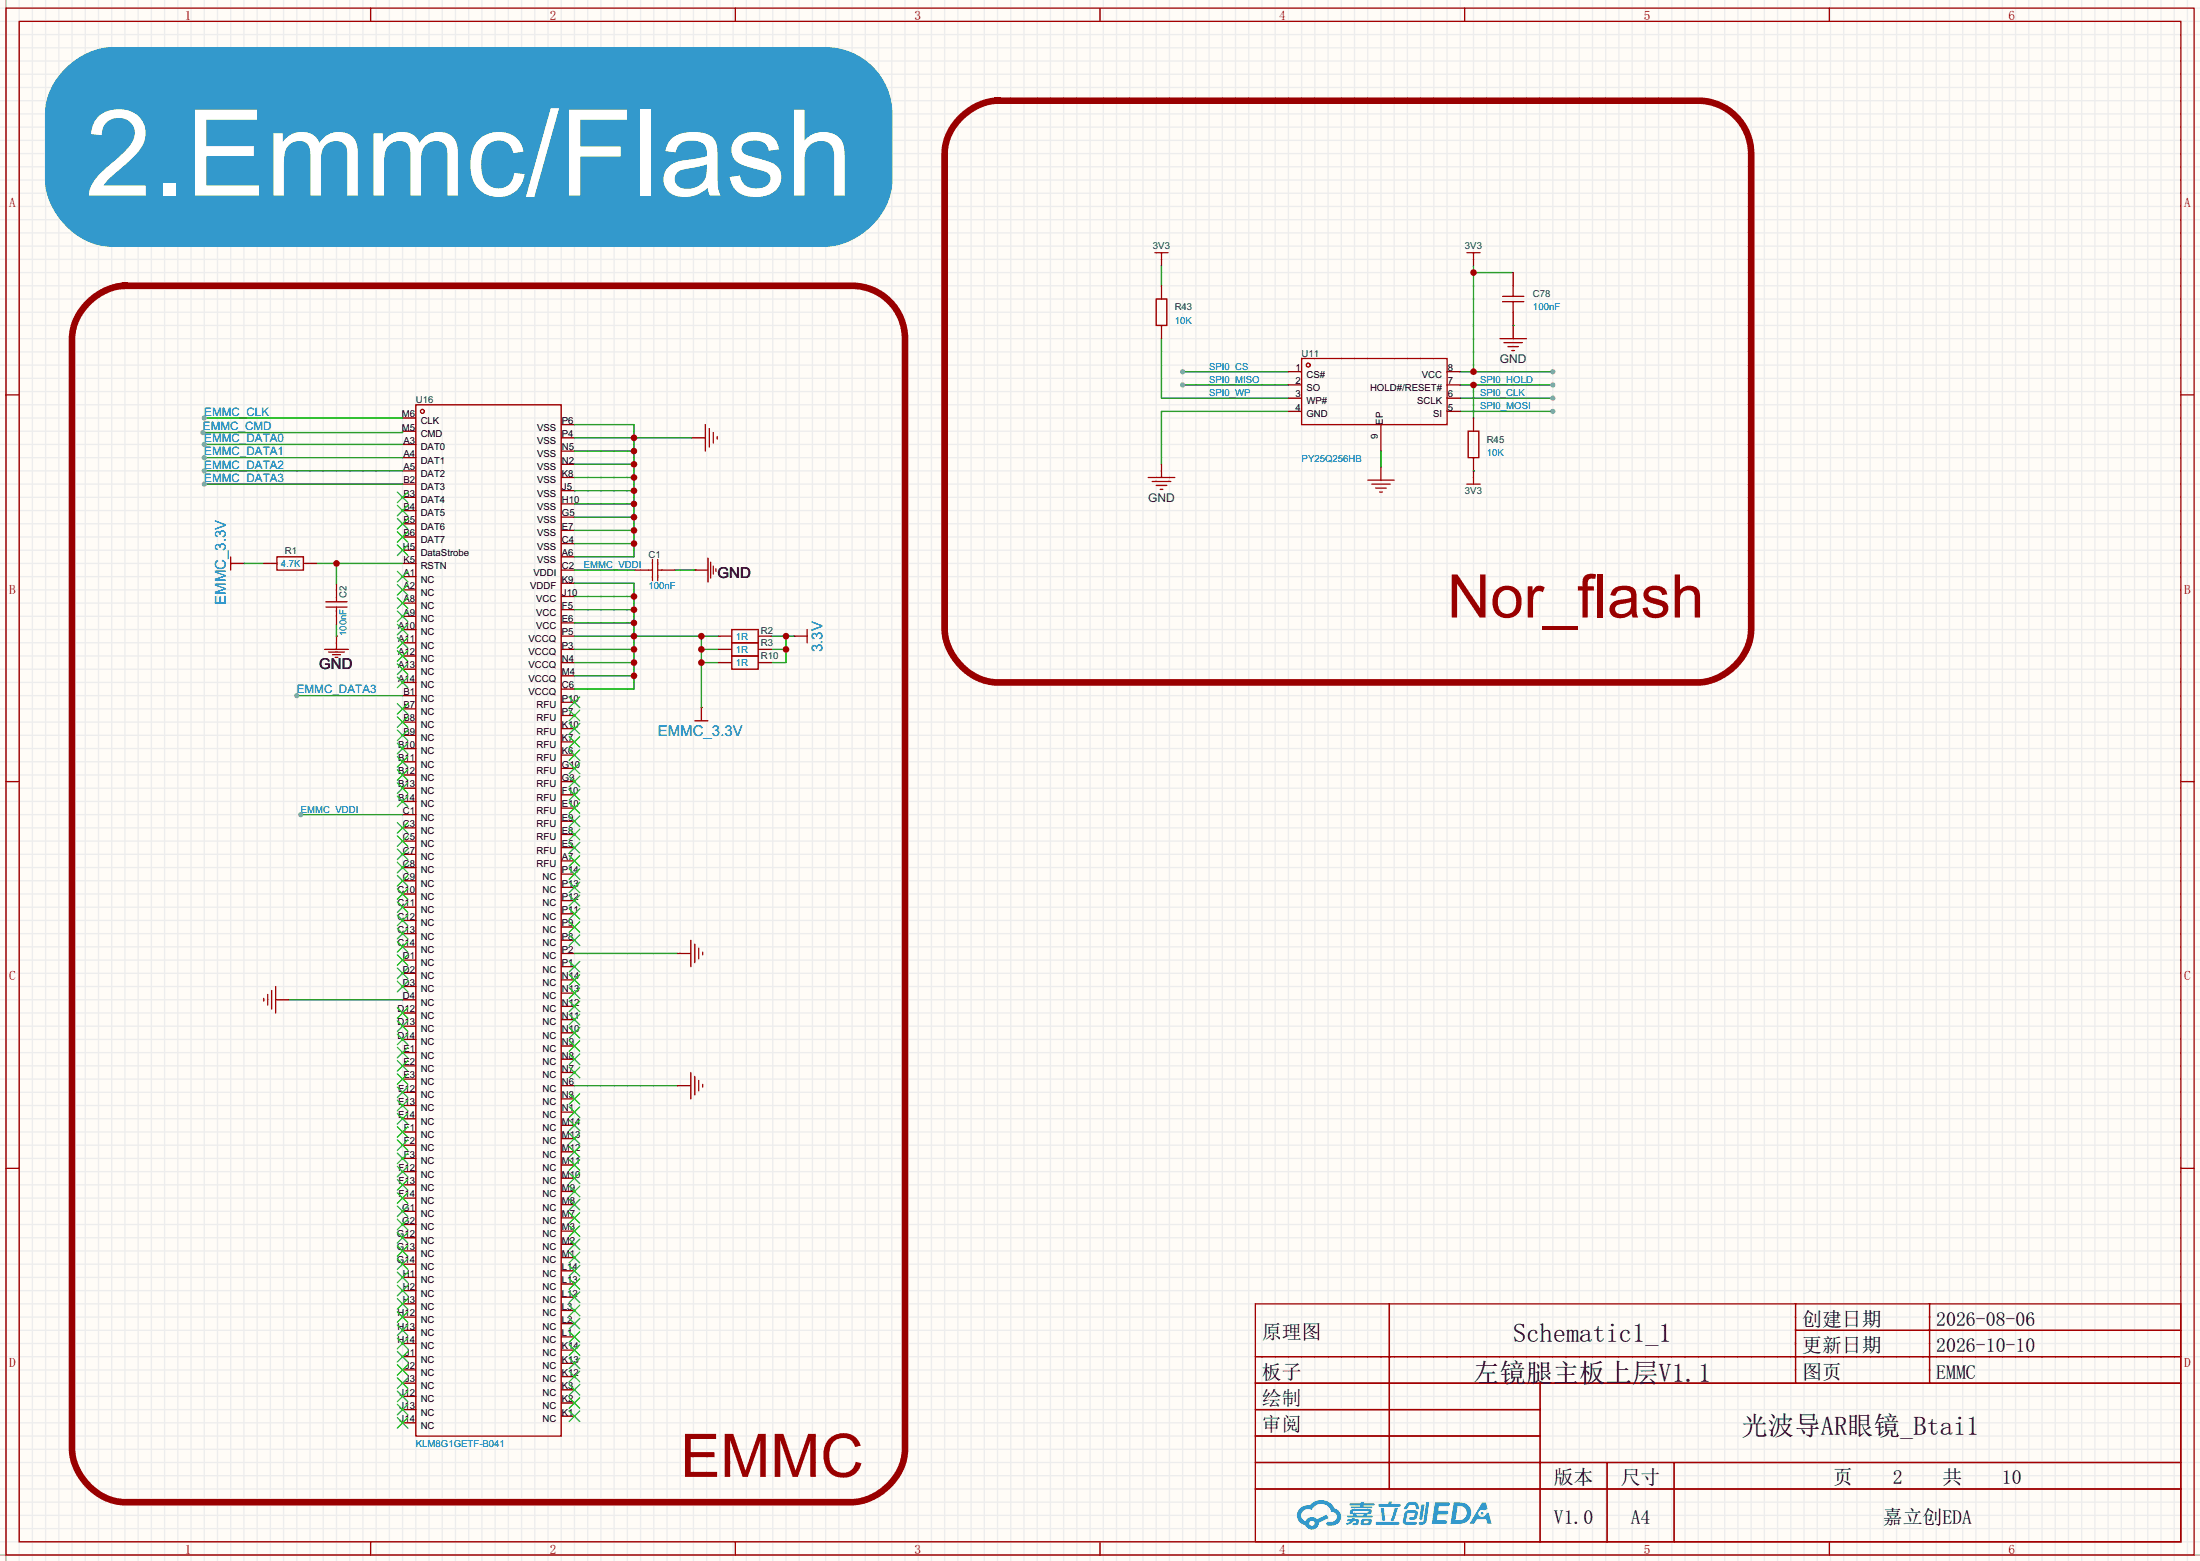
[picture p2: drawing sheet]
<svg xmlns="http://www.w3.org/2000/svg" width="423mm" height="300mm" viewBox="0 0 423 300" stroke-linecap="round" stroke-linejoin="round" font-family="sans-serif">
<path d="M0 0h422.7v299.9h-422.7z" fill="#fffcf7"/>
<g fill="none" stroke="#ededed" stroke-width=".25">
<path d="M0 1.6h422.7M0 4.1h422.7M0 6.6h422.7M0 9.2h422.7M0 11.7h422.7M0 14.3h422.7M0 16.8h422.7M0 19.3h422.7M1.1 0v299.9M3.7 0v299.9M6.2 0v299.9M8.8 0v299.9"/>
<path d="M11.3 0v299.9M13.8 0v299.9M16.4 0v299.9M18.9 0v299.9M21.5 0v299.9M24 0v299.9M26.5 0v299.9M29.1 0v299.9M31.6 0v299.9M34.2 0v299.9M36.7 0v299.9M39.2 0v299.9"/>
<path d="M41.8 0v299.9M44.3 0v299.9M46.9 0v299.9M49.4 0v299.9M51.9 0v299.9M54.5 0v299.9M57 0v299.9M59.6 0v299.9M62.1 0v299.9M64.6 0v299.9M67.2 0v299.9M69.7 0v299.9"/>
<path d="M72.3 0v299.9M74.8 0v299.9M77.3 0v299.9M79.9 0v299.9M82.4 0v299.9M85 0v299.9M87.5 0v299.9M90 0v299.9M92.6 0v299.9M95.1 0v299.9M97.7 0v299.9M100.2 0v299.9"/>
<path d="M102.7 0v299.9M105.3 0v299.9M107.8 0v299.9M110.4 0v299.9M112.9 0v299.9M115.4 0v299.9M118 0v299.9M120.5 0v299.9M123.1 0v299.9M125.6 0v299.9M128.1 0v299.9M130.7 0v299.9"/>
<path d="M133.2 0v299.9M135.8 0v299.9M138.3 0v299.9M140.8 0v299.9M143.4 0v299.9M145.9 0v299.9M148.5 0v299.9M151 0v299.9M153.5 0v299.9M156.1 0v299.9M158.6 0v299.9M161.2 0v299.9"/>
<path d="M163.7 0v299.9M166.2 0v299.9M168.8 0v299.9M171.3 0v299.9M173.9 0v299.9M176.4 0v299.9M178.9 0v299.9M181.5 0v299.9M184 0v299.9M186.6 0v299.9M189.1 0v299.9M191.6 0v299.9"/>
<path d="M194.2 0v299.9M196.7 0v299.9M199.3 0v299.9M201.8 0v299.9M204.3 0v299.9M206.9 0v299.9M209.4 0v299.9M212 0v299.9M214.5 0v299.9M217 0v299.9M219.6 0v299.9M222.1 0v299.9"/>
<path d="M224.7 0v299.9M227.2 0v299.9M229.7 0v299.9M232.3 0v299.9M234.8 0v299.9M237.4 0v299.9M239.9 0v299.9M242.4 0v299.9M245 0v299.9M247.5 0v299.9M250.1 0v299.9M252.6 0v299.9"/>
<path d="M255.1 0v299.9M257.7 0v299.9M260.2 0v299.9M262.8 0v299.9M265.3 0v299.9M267.8 0v299.9M270.4 0v299.9M272.9 0v299.9M275.5 0v299.9M278 0v299.9M280.5 0v299.9M283.1 0v299.9"/>
<path d="M285.6 0v299.9M288.2 0v299.9M290.7 0v299.9M293.2 0v299.9M295.8 0v299.9M298.3 0v299.9M300.9 0v299.9M303.4 0v299.9M305.9 0v299.9M308.5 0v299.9M311 0v299.9M313.6 0v299.9"/>
<path d="M316.1 0v299.9M318.6 0v299.9M321.2 0v299.9M323.7 0v299.9M326.3 0v299.9M328.8 0v299.9M331.3 0v299.9M333.9 0v299.9M336.4 0v299.9M339 0v299.9M341.5 0v299.9M344 0v299.9"/>
<path d="M346.6 0v299.9M349.1 0v299.9M351.7 0v299.9M354.2 0v299.9M356.7 0v299.9M359.3 0v299.9M361.8 0v299.9M364.4 0v299.9M366.9 0v299.9M369.4 0v299.9M372 0v299.9M374.5 0v299.9"/>
<path d="M377.1 0v299.9M379.6 0v299.9M382.1 0v299.9M384.7 0v299.9M387.2 0v299.9M389.8 0v299.9M392.3 0v299.9M394.8 0v299.9M397.4 0v299.9M399.9 0v299.9M402.5 0v299.9M405 0v299.9"/>
<path d="M407.5 0v299.9M410.1 0v299.9M412.6 0v299.9M415.2 0v299.9M417.7 0v299.9M420.2 0v299.9M0 21.9h422.7M0 24.4h422.7M0 27h422.7M0 29.5h422.7M0 32h422.7M0 34.6h422.7"/>
<path d="M0 37.1h422.7M0 39.7h422.7M0 42.2h422.7M0 44.7h422.7M0 47.3h422.7M0 49.8h422.7M0 52.4h422.7M0 54.9h422.7M0 57.4h422.7M0 60h422.7M0 62.5h422.7M0 65.1h422.7"/>
<path d="M0 67.6h422.7M0 70.1h422.7M0 72.7h422.7M0 75.2h422.7M0 77.8h422.7M0 80.3h422.7M0 82.8h422.7M0 85.4h422.7M0 87.9h422.7M0 90.5h422.7M0 93h422.7M0 95.5h422.7"/>
<path d="M0 98.1h422.7M0 100.6h422.7M0 103.2h422.7M0 105.7h422.7M0 108.2h422.7M0 110.8h422.7M0 113.3h422.7M0 115.9h422.7M0 118.4h422.7M0 120.9h422.7M0 123.5h422.7M0 126h422.7"/>
<path d="M0 128.6h422.7M0 131.1h422.7M0 133.6h422.7M0 136.2h422.7M0 138.7h422.7M0 141.3h422.7M0 143.8h422.7M0 146.3h422.7M0 148.9h422.7M0 151.4h422.7M0 154h422.7M0 156.5h422.7"/>
<path d="M0 159h422.7M0 161.6h422.7M0 164.1h422.7M0 166.7h422.7M0 169.2h422.7M0 171.7h422.7M0 174.3h422.7M0 176.8h422.7M0 179.4h422.7M0 181.9h422.7M0 184.4h422.7M0 187h422.7"/>
<path d="M0 189.5h422.7M0 192.1h422.7M0 194.6h422.7M0 197.1h422.7M0 199.7h422.7M0 202.2h422.7M0 204.8h422.7M0 207.3h422.7M0 209.8h422.7M0 212.4h422.7M0 214.9h422.7M0 217.5h422.7"/>
<path d="M0 220h422.7M0 222.5h422.7M0 225.1h422.7M0 227.6h422.7M0 230.2h422.7M0 232.7h422.7M0 235.2h422.7M0 237.8h422.7M0 240.3h422.7M0 242.9h422.7M0 245.4h422.7M0 247.9h422.7"/>
<path d="M0 250.5h422.7M0 253h422.7M0 255.6h422.7M0 258.1h422.7M0 260.6h422.7M0 263.2h422.7M0 265.7h422.7M0 268.3h422.7M0 270.8h422.7M0 273.3h422.7M0 275.9h422.7M0 278.4h422.7"/>
<path d="M0 281h422.7M0 283.5h422.7M0 286h422.7M0 288.6h422.7M0 291.1h422.7M0 293.7h422.7M0 296.2h422.7M0 298.7h422.7"/>
</g>
<path d="M1.1 0v299.9M0 298.7h422.7" fill="none" stroke="#999" stroke-width=".25"/>
<g fill="none" stroke="#a10000" stroke-width=".25">
<path d="M1.1 1.6h420.4v297.1h-420.4zM3.7 4.1h415.3v292.1h-415.3zM71.2 1.6v2.5M141.3 1.6v2.5M211.3 1.6v2.5M281.4 1.6v2.5M351.5 1.6v2.5M1.1 75.9h2.6M419 75.9h2.5M1.1 150.2h2.6M419 150.2h2.5M1.1 224.4h2.6"/>
<path d="M419 224.4h2.5M241.2 250.5h177.8v45.7h-177.8zM266.9 250.5v35.5M345 250.5v15.2M345 255.6h74M370.7 250.5v15.2M241.2 260.6h177.8M241.2 265.7h177.8M241.2 270.8h54.7M241.2 275.9h54.7M295.9 265.7v30.5M71.2 296.2v2.5"/>
<path d="M141.3 296.2v2.5M211.3 296.2v2.5M241.2 281h177.8M241.2 286h177.8M281.4 296.2v2.5M308.8 281v15.2M321.6 281v15.2M351.5 296.2v2.5"/>
</g>
<g fill="#5487ff">
<path d="M275.7 288.6h1.6a1.34 1.34 0 0 1 1.2 .2 .37 .37 0 0 1-.3 .6h-1.7l-.2 .8h1.6a.37 .37 0 0 1 .4 .4 .37 .37 0 0 1-.4 .3h-1.7l-.2 1.1h1.4a.48 .48 0 0 1 .6 .4v.2l-.3 .2h-2.6z"/>
<path d="M284.7 288.7h.7l.4 1.2-.6 .3a.72 .72 0 0 0-1.1 .2 .72 .72 0 0 0 .3 1 .72 .72 0 0 0 1-.4l.1-.2 .5-.2 .6 2.1h-.8l-.3-.8h-1.8l-.5 .8h-.9z"/>
<path d="M273.1 289h.6l-.4 2.7a.31 .31 0 0 1-.3 .3 .31 .31 0 0 1-.3-.3z"/>
<path d="M274 288.6h.6l-.5 3.7a.97 .97 0 0 1-1.6 .5l.2-.4h.6l.2-.2z"/>
<path d="M270.3 288.8l.5-.2h1.2l.4 .4 .3 .8-.6 .2-.3-.9h-.8l-.2 .1-.6 .8-.5-.1z"/>
<path d="M269.9 290.4l.5-.3h1.4a.69 .69 0 0 1 .6 .5 .69 .69 0 0 1-.1 .7 .74 .74 0 0 1-.8 .7h-.6a.27 .27 0 0 1-.2-.3 .27 .27 0 0 1 .3-.3h.6l.2-.7h-1.4l-.3 1.6 1.9 .1a.28 .28 0 0 1 .2 .3 .28 .28 0 0 1-.3 .2h-1.9l-.4-.3-.1-.4z"/>
<path d="M264.3 292.4h4.3a.28 .28 0 0 1 .3 .3 .28 .28 0 0 1-.3 .2h-4.2l-.1-.1z"/>
<path d="M268 289.7h.6l-.8 2.4a.3 .3 0 0 1-.4 .2 .3 .3 0 0 1-.2-.3z"/>
<path d="M265.3 289.7h.6l.2 2.2-.2 .3-.4-.2z"/>
<path d="M264.8 288.9h1.9l.2-.5h.5l-.1 .5h1.5a.27 .27 0 0 1 .3 .3 .27 .27 0 0 1-.3 .3h-3.9l-.1-.2z"/>
<path d="M258.9 291.8h.7l.1-.1 .6-.1-.1 .2 .8 .1 .1 .3-.2 .6-1.1 .2v-.4l.7-.1v-.2l-.5-.1-.5 .5-.8 .3-.1-.4 .8-.3h-.6z"/>
<path d="M259.3 288.8h2.1l.1-.3h.6l-.1 .3h1.9l.2 .2-.2 .2h-1.9l-.1 .2h1.6l.2 .2-.2 .2h-3.9l-.1-.4h1.8v-.2h-1.9l-.1-.1z"/>
<path d="M279.3 288.6l-.6 4.2h1.4a2.14 2.14 0 0 0 2.6-2.2 2.14 2.14 0 0 0-2.7-2zM280 289.3a1.37 1.37 0 0 1 1.8 1.2 1.37 1.37 0 0 1-1.5 1.5h-.7z"/>
<path d="M259.4 290.1l-.1 .7 .6 .1 .1 .2h-1.2l.1 .4h4.6l.2-.1-.2-.3h-.9l.1-.2a.6 .6 0 0 0 .7-.2 .6 .6 0 0 0 0-.7l-3.6-.1zM260 290.3l2.9 .1-.1 .2h-2.8zM260.6 290.9h1.4l-.1 .2h-1.2z"/>
<path d="M261.6 291.9a.9 .9 0 0 0-.1 1 2.48 2.48 0 0 0 1.9-.1 .84 .84 0 0 0 0-1h-1.4zM262.1 292.2l.7-.1 .1 .4-.2 .1h-.7z"/>
<path d="M249.8 289.7a1.91 1.91 0 0 0-.6 2 1.91 1.91 0 0 0 1.6 1.3 1.35 1.35 0 0 0 1.5 .9 1.35 1.35 0 0 0 1.1-1.4l1.9-.9-.5-.6-1.8 .9a1.41 1.41 0 0 0-2.2 .3 1.25 1.25 0 0 1-.6-1.7 1.25 1.25 0 0 1 1.8-.4 1.97 1.97 0 0 1 2-1.2 1.97 1.97 0 0 1 1.7 1.5 .96 .96 0 0 1 1.1 .9 .96 .96 0 0 1-.9 1h-.6a.39 .39 0 0 0-.5 .4 .39 .39 0 0 0 .4 .4 1.87 1.87 0 0 0 1.9-.5 1.87 1.87 0 0 0 .3-2.1l-.6-.6-.4-.1a2.86 2.86 0 0 0-4.8-.6h-.3a2.27 2.27 0 0 0-1.5 .5zM251.6 292.7a.49 .49 0 0 1 .9 0 .49 .49 0 0 1-.9 0z"/>
<circle cx="284.8" cy="290.7" r=".27"/>
</g>
<g fill="none" stroke="#a10000" stroke-width=".25">
<path d="M79.9 77.8h27.9v198.1h-27.9zM220.6 91.7h5.1M221.4 92.5h3.5M222.1 93.3h2.1M222.9 94h.5M133.5 109.5h2.5M136 107.2v4.6M136.5 108v3M137 108.8v1.5M137.5 109.3v.5"/>
<circle cx="81.2" cy="79" r=".38"/>
</g>
<g fill="none" stroke="#870000" stroke-width=".25">
<path d="M77.3 80.3h2.6M77.3 82.8h2.6M77.3 85.4h2.6M77.3 87.9h2.6M77.3 90.5h2.6M77.3 93h2.6M77.3 95.5h2.6M77.3 98.1h2.6M107.8 99.4h2.6M107.8 96.8h2.6M107.8 94.3h2.6M107.8 91.7h2.6"/>
<path d="M107.8 89.2h2.6M107.8 86.7h2.6M107.8 84.1h2.6M107.8 81.6h2.6M223.1 89.2v2.5M77.3 100.6h2.6M77.3 103.2h2.6M77.3 105.7h2.6M77.3 108.2h2.6M77.3 110.8h2.6M77.3 113.3h2.6M77.3 115.9h2.6"/>
<path d="M77.3 118.4h2.6M107.8 119.7h2.6M107.8 117.1h2.6M107.8 114.6h2.6M107.8 112.1h2.6M107.8 109.5h2.6M107.8 107h2.6M107.8 104.4h2.6M107.8 101.9h2.6M133.5 109.5h.1M77.3 120.9h2.6M77.3 123.5h2.6"/>
<path d="M77.3 126h2.6M77.3 128.6h2.6M77.3 131.1h2.6M77.3 133.6h2.6M77.3 136.2h2.6M77.3 138.7h2.6M107.8 140h2.6M107.8 137.5h2.6M107.8 134.9h2.6M107.8 132.4h2.6M107.8 129.8h2.6M107.8 127.3h2.6"/>
<path d="M107.8 124.8h2.6M107.8 122.2h2.6M77.3 141.3h2.6M77.3 143.8h2.6M77.3 146.3h2.6M77.3 148.9h2.6M77.3 151.4h2.6M77.3 154h2.6M77.3 156.5h2.6M77.3 159h2.6M107.8 157.8h2.6M107.8 155.2h2.6"/>
<path d="M107.8 152.7h2.6M107.8 150.2h2.6M107.8 147.6h2.6M107.8 145.1h2.6M107.8 142.5h2.6M77.3 161.6h2.6M77.3 164.1h2.6M77.3 166.7h2.6M77.3 169.2h2.6M77.3 171.7h2.6M77.3 174.3h2.6M77.3 176.8h2.6"/>
<path d="M77.3 179.4h2.6M107.8 178.1h2.6M107.8 175.6h2.6M107.8 173h2.6M107.8 170.5h2.6M107.8 167.9h2.6M107.8 165.4h2.6M107.8 162.9h2.6M107.8 160.3h2.6M77.3 181.9h2.6M77.3 184.4h2.6M77.3 187h2.6"/>
<path d="M77.3 189.5h2.6M77.3 192.1h2.6M77.3 194.6h2.6M77.3 197.1h2.6M77.3 199.7h2.6M107.8 198.4h2.6M107.8 195.9h2.6M107.8 193.3h2.6M107.8 190.8h2.6M107.8 188.3h2.6M107.8 185.7h2.6M107.8 183.2h2.6"/>
<path d="M107.8 180.6h2.6M77.3 202.2h2.6M77.3 204.8h2.6M77.3 207.3h2.6M77.3 209.8h2.6M77.3 212.4h2.6M77.3 214.9h2.6M77.3 217.5h2.6M107.8 218.7h2.6M107.8 216.2h2.6M107.8 213.7h2.6M107.8 211.1h2.6"/>
<path d="M107.8 208.6h2.6M107.8 206h2.6M107.8 203.5h2.6M107.8 201h2.6M77.3 220h2.6M77.3 222.5h2.6M77.3 225.1h2.6M77.3 227.6h2.6M77.3 230.2h2.6M77.3 232.7h2.6M77.3 235.2h2.6M77.3 237.8h2.6"/>
<path d="M107.8 239.1h2.6M107.8 236.5h2.6M107.8 234h2.6M107.8 231.4h2.6M107.8 228.9h2.6M107.8 226.4h2.6M107.8 223.8h2.6M107.8 221.3h2.6M77.3 240.3h2.6M77.3 242.9h2.6M77.3 245.4h2.6M77.3 247.9h2.6"/>
<path d="M77.3 250.5h2.6M77.3 253h2.6M77.3 255.6h2.6M77.3 258.1h2.6M107.8 259.4h2.6M107.8 256.8h2.6M107.8 254.3h2.6M107.8 251.8h2.6M107.8 249.2h2.6M107.8 246.7h2.6M107.8 244.1h2.6M107.8 241.6h2.6"/>
<path d="M77.3 260.6h2.6M77.3 263.2h2.6M77.3 265.7h2.6M77.3 268.3h2.6M77.3 270.8h2.6M77.3 273.3h2.6M107.8 272.1h2.6M107.8 269.5h2.6M107.8 267h2.6M107.8 264.5h2.6M107.8 261.9h2.6"/>
</g>
<g fill="none" stroke="#3c3" stroke-width=".25">
<path d="M76.3 94.5l2.1 2.1M76.3 97.1l2.1 2M76.3 99.6l2.1 2M78.4 94.5l-2.1 2.1M78.4 97.1l-2.1 2M78.4 99.6l-2.1 2M76.3 102.1l2.1 2.1M76.3 104.7l2.1 2M76.3 109.8l2.1 2M76.3 112.3l2.1 2M76.3 114.8l2.1 2.1M76.3 117.4l2.1 2"/>
<path d="M76.3 119.9l2.1 2.1M78.4 102.1l-2.1 2.1M78.4 104.7l-2.1 2M78.4 109.8l-2.1 2M78.4 112.3l-2.1 2M78.4 114.8l-2.1 2.1M78.4 117.4l-2.1 2M78.4 119.9l-2.1 2.1M76.3 122.5l2.1 2M76.3 125l2.1 2M76.3 127.5l2.1 2.1M76.3 130.1l2.1 2"/>
<path d="M76.3 135.2l2.1 2M76.3 137.7l2.1 2M78.4 122.5l-2.1 2M78.4 125l-2.1 2M78.4 127.5l-2.1 2.1M78.4 130.1l-2.1 2M78.4 135.2l-2.1 2M78.4 137.7l-2.1 2M109.3 139l2.1 2M109.3 136.4l2.1 2.1M109.3 133.9l2.1 2M111.4 139l-2.1 2"/>
<path d="M111.4 136.4l-2.1 2.1M111.4 133.9l-2.1 2M76.3 140.2l2.1 2.1M76.3 142.8l2.1 2M76.3 145.3l2.1 2.1M76.3 147.9l2.1 2M76.3 150.4l2.1 2M76.3 152.9l2.1 2.1M76.3 158l2.1 2.1M78.4 140.2l-2.1 2.1M78.4 142.8l-2.1 2M78.4 145.3l-2.1 2.1"/>
<path d="M78.4 147.9l-2.1 2M78.4 150.4l-2.1 2M78.4 152.9l-2.1 2.1M78.4 158l-2.1 2.1M109.3 159.3l2.1 2M109.3 156.8l2.1 2M109.3 154.2l2.1 2M109.3 151.7l2.1 2M109.3 149.1l2.1 2.1M109.3 146.6l2.1 2M109.3 144.1l2.1 2M109.3 141.5l2.1 2"/>
<path d="M111.4 159.3l-2.1 2M111.4 156.8l-2.1 2M111.4 154.2l-2.1 2M111.4 151.7l-2.1 2M111.4 149.1l-2.1 2.1M111.4 146.6l-2.1 2M111.4 144.1l-2.1 2M111.4 141.5l-2.1 2M76.3 160.6l2.1 2M76.3 163.1l2.1 2M76.3 165.6l2.1 2.1M76.3 168.2l2.1 2"/>
<path d="M76.3 170.7l2.1 2.1M76.3 173.3l2.1 2M76.3 175.8l2.1 2M76.3 178.3l2.1 2.1M78.4 160.6l-2.1 2M78.4 163.1l-2.1 2M78.4 165.6l-2.1 2.1M78.4 168.2l-2.1 2M78.4 170.7l-2.1 2.1M78.4 173.3l-2.1 2M78.4 175.8l-2.1 2M78.4 178.3l-2.1 2.1"/>
<path d="M109.3 179.6l2.1 2M109.3 177.1l2.1 2M109.3 174.5l2.1 2.1M109.3 172l2.1 2M109.3 169.5l2.1 2M109.3 166.9l2.1 2M109.3 164.4l2.1 2M109.3 161.8l2.1 2.1M111.4 179.6l-2.1 2M111.4 177.1l-2.1 2M111.4 174.5l-2.1 2.1M111.4 172l-2.1 2"/>
<path d="M111.4 169.5l-2.1 2M111.4 166.9l-2.1 2M111.4 164.4l-2.1 2M111.4 161.8l-2.1 2.1M76.3 180.9l2.1 2M76.3 183.4l2.1 2.1M76.3 186l2.1 2M76.3 188.5l2.1 2M76.3 193.6l2.1 2M76.3 196.1l2.1 2.1M76.3 198.7l2.1 2M78.4 180.9l-2.1 2"/>
<path d="M78.4 183.4l-2.1 2.1M78.4 186l-2.1 2M78.4 188.5l-2.1 2M78.4 193.6l-2.1 2M78.4 196.1l-2.1 2.1M78.4 198.7l-2.1 2M109.3 199.9l2.1 2.1M109.3 197.4l2.1 2M109.3 194.9l2.1 2M109.3 192.3l2.1 2M109.3 189.8l2.1 2M109.3 187.2l2.1 2.1"/>
<path d="M109.3 184.7l2.1 2M111.4 199.9l-2.1 2.1M111.4 197.4l-2.1 2M111.4 194.9l-2.1 2M111.4 192.3l-2.1 2M111.4 189.8l-2.1 2M111.4 187.2l-2.1 2.1M111.4 184.7l-2.1 2M76.3 201.2l2.1 2M76.3 203.7l2.1 2.1M76.3 206.3l2.1 2M76.3 208.8l2.1 2.1"/>
<path d="M76.3 211.4l2.1 2M76.3 213.9l2.1 2M76.3 216.4l2.1 2.1M76.3 219l2.1 2M78.4 201.2l-2.1 2M78.4 203.7l-2.1 2.1M78.4 206.3l-2.1 2M78.4 208.8l-2.1 2.1M78.4 211.4l-2.1 2M78.4 213.9l-2.1 2M78.4 216.4l-2.1 2.1M78.4 219l-2.1 2"/>
<path d="M109.3 217.7l2.1 2M109.3 215.2l2.1 2M109.3 212.6l2.1 2.1M109.3 210.1l2.1 2M109.3 205l2.1 2M109.3 202.5l2.1 2M111.4 217.7l-2.1 2M111.4 215.2l-2.1 2M111.4 212.6l-2.1 2.1M111.4 210.1l-2.1 2M111.4 205l-2.1 2M111.4 202.5l-2.1 2"/>
<path d="M76.3 221.5l2.1 2.1M76.3 224.1l2.1 2M76.3 226.6l2.1 2M76.3 229.1l2.1 2.1M76.3 231.7l2.1 2M76.3 234.2l2.1 2.1M76.3 236.8l2.1 2M76.3 239.3l2.1 2M78.4 221.5l-2.1 2.1M78.4 224.1l-2.1 2M78.4 226.6l-2.1 2M78.4 229.1l-2.1 2.1"/>
<path d="M78.4 231.7l-2.1 2M78.4 234.2l-2.1 2.1M78.4 236.8l-2.1 2M78.4 239.3l-2.1 2M109.3 238l2.1 2.1M109.3 235.5l2.1 2M109.3 233l2.1 2M109.3 230.4l2.1 2M109.3 227.9l2.1 2M109.3 225.3l2.1 2.1M109.3 222.8l2.1 2M109.3 220.3l2.1 2"/>
<path d="M111.4 238l-2.1 2.1M111.4 235.5l-2.1 2M111.4 233l-2.1 2M111.4 230.4l-2.1 2M111.4 227.9l-2.1 2M111.4 225.3l-2.1 2.1M111.4 222.8l-2.1 2M111.4 220.3l-2.1 2M76.3 241.8l2.1 2.1M76.3 244.4l2.1 2M76.3 246.9l2.1 2.1M76.3 249.5l2.1 2"/>
<path d="M76.3 252l2.1 2M76.3 254.5l2.1 2.1M76.3 257.1l2.1 2M76.3 259.6l2.1 2.1M78.4 241.8l-2.1 2.1M78.4 244.4l-2.1 2M78.4 246.9l-2.1 2.1M78.4 249.5l-2.1 2M78.4 252l-2.1 2M78.4 254.5l-2.1 2.1M78.4 257.1l-2.1 2M78.4 259.6l-2.1 2.1"/>
<path d="M109.3 258.4l2.1 2M109.3 255.8l2.1 2M109.3 253.3l2.1 2M109.3 250.7l2.1 2.1M109.3 248.2l2.1 2M109.3 245.7l2.1 2M109.3 243.1l2.1 2M109.3 240.6l2.1 2M111.4 258.4l-2.1 2M111.4 255.8l-2.1 2M111.4 253.3l-2.1 2M111.4 250.7l-2.1 2.1"/>
<path d="M111.4 248.2l-2.1 2M111.4 245.7l-2.1 2M111.4 243.1l-2.1 2M111.4 240.6l-2.1 2M76.3 262.2l2.1 2M76.3 264.7l2.1 2M76.3 267.2l2.1 2.1M76.3 269.8l2.1 2M76.3 272.3l2.1 2.1M78.4 262.2l-2.1 2M78.4 264.7l-2.1 2M78.4 267.2l-2.1 2.1"/>
<path d="M78.4 269.8l-2.1 2M78.4 272.3l-2.1 2.1M109.3 271.1l2.1 2M109.3 268.5l2.1 2M109.3 266l2.1 2M109.3 263.4l2.1 2.1M109.3 260.9l2.1 2M111.4 271.1l-2.1 2M111.4 268.5l-2.1 2M111.4 266l-2.1 2M111.4 263.4l-2.1 2.1M111.4 260.9l-2.1 2"/>
</g>
<path d="M247.5 79h-24.4v10.2M280.5 79h17.8" fill="none" stroke="#008700" stroke-width=".25"/>
<circle cx="298.3" cy="79" r=".51" fill="#999"/>
<path d="M223.1 49.8v1.3" fill="none" stroke="#870000" stroke-width=".25"/>
<path d="M221.9 48.6h2.5M223.1 48.6v1.2" fill="none" stroke="#a10000" stroke-width=".25"/>
<path d="M223.1 51.1v3.8M227.2 71.4h20.3" fill="none" stroke="#008700" stroke-width=".25"/>
<circle cx="227.2" cy="71.4" r=".51" fill="#999"/>
<path d="M227.2 74h20.3" fill="none" stroke="#008700" stroke-width=".25"/>
<circle cx="227.2" cy="74" r=".51" fill="#999"/>
<path d="M223.1 65.1v11.4h24.4M280.5 74h17.8M283.1 74v6.3" fill="none" stroke="#008700" stroke-width=".25"/>
<circle cx="283.1" cy="74" r=".63" fill="#c00"/>
<circle cx="298.3" cy="74" r=".51" fill="#999"/>
<path d="M280.5 76.5h17.8" fill="none" stroke="#008700" stroke-width=".25"/>
<circle cx="298.3" cy="76.5" r=".51" fill="#999"/>
<path d="M283.1 49.8v1.3M283.1 90.5v1.2M46.9 108.2h.1M64.6 122.2h.1M134.7 135.9h.1M152.5 122.2h.1" fill="none" stroke="#870000" stroke-width=".25"/>
<g fill="none" stroke="#a10000" stroke-width=".25">
<path d="M281.8 48.6h2.6M283.1 48.6v1.2M281.8 93h2.6M283.1 91.7v1.3M44.3 108.2h2.6M44.3 107v2.5M62.4 124.8h4.5M63.1 125.3h3.1M63.9 125.8h1.5M64.4 126.3h.5M64.6 122.2v2.6M133.5 138.5h2.5"/>
<path d="M134.7 135.9v2.6M152.5 122.2h2.6M155.1 120.9v2.6"/>
</g>
<path d="M283.1 51.1v20.3M283.1 52.4h7.6M280.5 71.4h17.8" fill="none" stroke="#008700" stroke-width=".25"/>
<g fill="#c00">
<circle cx="283.1" cy="52.4" r=".63"/>
<circle cx="283.1" cy="71.4" r=".63"/>
</g>
<circle cx="298.3" cy="71.4" r=".51" fill="#999"/>
<path d="M290.7 62.5v2.6" fill="none" stroke="#870000" stroke-width=".25"/>
<path d="M288.2 65.1h5M288.9 65.8h3.6M289.7 66.6h2M290.4 67.3h.6" fill="none" stroke="#a10000" stroke-width=".25"/>
<path d="M39.2 85.4h38.1" fill="none" stroke="#008700" stroke-width=".25"/>
<circle cx="39.2" cy="85.4" r=".51" fill="#999"/>
<path d="M39.2 87.9h38.1" fill="none" stroke="#008700" stroke-width=".25"/>
<circle cx="39.2" cy="87.9" r=".51" fill="#999"/>
<path d="M39.2 90.5h38.1" fill="none" stroke="#008700" stroke-width=".25"/>
<circle cx="39.2" cy="90.5" r=".51" fill="#999"/>
<path d="M39.2 93h38.1" fill="none" stroke="#008700" stroke-width=".25"/>
<circle cx="39.2" cy="93" r=".51" fill="#999"/>
<path d="M60.8 108.2h16.5M64.6 108.2v4.1" fill="none" stroke="#008700" stroke-width=".25"/>
<circle cx="64.6" cy="108.2" r=".63" fill="#c00"/>
<path d="M39.2 80.3h38.1M46.9 108.2h3.8M64.6 119.9v2.3M129.7 109.5h3.8" fill="none" stroke="#008700" stroke-width=".25"/>
<circle cx="39.2" cy="80.3" r=".51" fill="#999"/>
<path d="M77.3 82.8v.3h-38.3" fill="none" stroke="#008700" stroke-width=".25"/>
<circle cx="39" cy="83.1" r=".51" fill="#999"/>
<path d="M110.4 109.5h11.6M110.4 112.1h11.4v20.3h-11.4M110.4 119.7h11.4M110.4 114.6h11.4M110.4 117.1h11.4M110.4 129.8h11.4M110.4 127.3h11.4M110.4 124.8h11.4M110.4 122.2h27.6M134.7 127.3h3.3M134.7 124.8h3.3M134.7 122.2v13.7" fill="none" stroke="#008700" stroke-width=".25"/>
<g fill="#c00">
<circle cx="121.8" cy="129.8" r=".63"/>
<circle cx="121.8" cy="127.3" r=".63"/>
<circle cx="121.8" cy="124.8" r=".63"/>
<circle cx="121.8" cy="122.2" r=".63"/>
<circle cx="121.8" cy="119.7" r=".63"/>
<circle cx="121.8" cy="117.1" r=".63"/>
<circle cx="121.8" cy="114.6" r=".63"/>
<circle cx="134.7" cy="122.2" r=".63"/>
<circle cx="134.7" cy="124.8" r=".63"/>
<circle cx="134.7" cy="127.3" r=".63"/>
</g>
<path d="M148.2 122.2h4.3M148.2 124.8h2.8M151 122.2v5.1h-2.8" fill="none" stroke="#008700" stroke-width=".25"/>
<g fill="#c00">
<circle cx="151" cy="124.8" r=".63"/>
<circle cx="151" cy="122.2" r=".63"/>
</g>
<path d="M184.4 22.8a10.8 10.8 0 0 1 7.2-3.5h134.7a10.2 10.2 0 0 1 10.1 10.2v91.4a10.9 10.9 0 0 1-10.1 10.2h-134.7a10.9 10.9 0 0 1-10.1-10.2v-91.4a9.8 9.8 0 0 1 2.9-6.7zM16.8 58.3a10.8 10.8 0 0 1 7.2-3.4h139.7a10.2 10.2 0 0 1 10.2 10.2v213.3a10.9 10.9 0 0 1-10.2 10.2h-139.7a10.9 10.9 0 0 1-10.2-10.2v-213.3a9.8 9.8 0 0 1 3-6.8z" fill="none" stroke="#900" stroke-width="1.3"/>
<path d="M110.4 84.1h22.6M110.4 81.6h11.4v25.4h-11.4M110.4 99.4h11.4M110.4 96.8h11.4M110.4 94.3h11.4M110.4 91.7h11.4M110.4 89.2h11.4M110.4 86.7h11.4M110.4 104.4h11.4M110.4 101.9h11.4" fill="none" stroke="#008700" stroke-width=".25"/>
<g fill="#c00">
<circle cx="121.8" cy="84.1" r=".63"/>
<circle cx="121.8" cy="104.4" r=".63"/>
<circle cx="121.8" cy="101.9" r=".63"/>
<circle cx="121.8" cy="99.4" r=".63"/>
<circle cx="121.8" cy="96.8" r=".63"/>
<circle cx="121.8" cy="94.3" r=".63"/>
<circle cx="121.8" cy="91.7" r=".63"/>
<circle cx="121.8" cy="89.2" r=".63"/>
<circle cx="121.8" cy="86.7" r=".63"/>
</g>
<path d="M57 133.6h20.3M55.5 192.1h21.8M110.4 183.2h19.8M110.4 208.6h19.8" fill="none" stroke="#008700" stroke-width=".25"/>
<circle cx="57" cy="133.6" r=".51" fill="#999"/>
<path d="M57.8 156.5h19.5" fill="none" stroke="#008700" stroke-width=".25"/>
<circle cx="57.8" cy="156.5" r=".51" fill="#999"/>
<g fill="none" stroke="#870000" stroke-width=".25">
<path d="M223.1 54.9v2.5M290.7 52.4v2.5M290.7 60v2.5M223.1 62.5v2.6M247.5 71.4h2.6M247.5 74h2.6M247.5 76.5h2.6M247.5 79h2.6M278 71.4h2.5M278 74h2.5M278 76.5h2.5M278 79h2.5"/>
<path d="M133 84.1h2.5M265.3 81.6v5.1M265.3 89.7v2.5M283.1 80.3v2.5M283.1 87.9v2.6M50.7 108.2h2.5M58.3 108.2h2.5M64.6 112.3v2.5M64.6 117.4v2.5M122 109.5h2.6M127.1 109.5h2.6M138 127.3h2.6"/>
<path d="M138 124.8h2.6M138 122.2h2.6M145.7 127.3h2.5M145.7 124.8h2.5M145.7 122.2h2.5M53 192.1h2.5M130.2 183.2h2.5M130.2 208.6h2.5"/>
</g>
<g fill="none" stroke="#a10000" stroke-width=".25">
<path d="M222.1 57.4h2.1v5.1h-2.1zM288.7 56.9h4M288.7 58h4M290.7 54.9v2M290.7 58v2M250.1 68.9h27.9v12.7h-27.9zM135.5 81.6v5.1M136.3 82.3v3.6M137 83.1v2M137.8 83.9v.5M262.8 92.2h5M263.5 93h3.6"/>
<path d="M264.3 93.8h2M265 94.5h.6M282.1 82.8h2v5.1h-2zM53.2 107h5.1v2.5h-5.1zM62.6 116.6h4.1M62.6 115.6h4.1M64.6 114.8v.8M64.6 116.6v.8M124.6 109.5h.7M125.3 107.5v4M126.4 107.5v4M126.4 109.5h.7"/>
<path d="M140.6 126h5.1v2.6h-5.1zM140.6 123.5h5.1v2.5h-5.1zM140.6 120.9h5.1v2.6h-5.1zM50.7 191.8v.5M51.4 191v2.1M52.2 190.3v3.5M53 189.5v5.1M132.7 180.6v5.1M133.5 181.4v3.6M134.2 182.2v2M135 182.9v.5M132.7 206v5.1"/>
<path d="M133.5 206.8v3.6M134.2 207.6v2M135 208.3v.5"/>
<circle cx="251.3" cy="70.1" r=".38"/>
</g>
<path d="M290.7 62.5h.1M265.3 86.7v3M283.1 90.5h.1" fill="none" stroke="#008700" stroke-width=".25"/>
<path d="M13 12.9a13.2 13.2 0 0 1 8.5-3.7h137.1a12.7 12.7 0 0 1 12.7 12.7v12.7a13.5 13.5 0 0 1-8.9 11.9l-2.5 .7-1.3 .1h-137.1a13.5 13.5 0 0 1-12-9l-.7-2.5v-1.2v-12.7a12.3 12.3 0 0 1 4.2-9z" fill="#39c" stroke="#39c" stroke-width=".25"/>
<text font-size="23.1" fill="#fff" x="16.4" y="37.6">2.Emmc/Flash</text>
<g font-size="11.5" fill="#900">
<text x="278" y="118.6">Nor_flash</text>
<text x="130.7" y="283.7">EMMC</text>
</g>
<g font-size="5.1">
<text x="290.7" y="257.8">Schematic1_1</text>
<text x="283.1" y="265.5">左镜腿主板上层V1.1</text>
<text x="334.6" y="275.6">光</text>
<text x="339.6" y="275.6">波</text>
<text x="344.7" y="275.6">导</text>
<text x="349.8" y="275.6">A</text>
<text x="352.3" y="275.6">R</text>
<text x="354.9" y="275.6">眼</text>
<text x="360" y="275.6">镜</text>
<text x="365" y="275.6">_</text>
<text x="367.6" y="275.6">B</text>
<text x="370.1" y="275.6">t</text>
<text x="372.7" y="275.6">a</text>
<text x="375.2" y="275.6">i</text>
<text x="377.7" y="275.6">1</text>
</g>
<g font-size="3.8">
<text x="242.4" y="257.2">原理图</text>
<text x="346.2" y="254.7">创建日期</text>
<text x="372" y="254.7">2026-08-06</text>
<text x="346.2" y="259.8">更新日期</text>
<text x="372" y="259.8">2026-10-10</text>
<text x="242.4" y="269.9">绘制</text>
<text x="242.4" y="264.8">板子</text>
<text x="346.2" y="264.8">图页</text>
<text x="372" y="264.8">EMMC</text>
<text x="242.4" y="275">审阅</text>
<text x="298.5" y="285.2">版本</text>
<text x="311.4" y="285.2">尺寸</text>
<text x="352.2" y="285.2">页</text>
<text x="363.6" y="285.2">2</text>
<text x="373.2" y="285.2">共</text>
<text x="384.6" y="285.2">10</text>
<text x="298.5" y="292.8">V1.0</text>
<text x="313.3" y="292.8">A4</text>
<text x="361.7" y="292.8">嘉立创E</text>
<text x="375.1" y="292.8">DA</text>
</g>
<g font-size="2.9" fill="#00f">
<text x="137.9" y="111.1">GND</text>
<text x="43.4" y="116.2" transform="rotate(-90 43.4 116.2)">EMMC_3.3V</text>
<text x="158" y="125.3" transform="rotate(-90 158 125.3)">3.3V</text>
<text x="61.3" y="128.6">GND</text>
<text x="126.4" y="141.4">EMMC_3.3V</text>
</g>
<g font-size="2.5" fill="#a00000">
<text x="35.5" y="3.8">1</text>
<text x="105.6" y="3.8">2</text>
<text x="175.7" y="3.8">3</text>
<text x="245.7" y="3.8">4</text>
<text x="315.8" y="3.8">5</text>
<text x="385.8" y="3.8">6</text>
<text x="1.8" y="39.7">A</text>
<text x="419.6" y="39.7">A</text>
<text x="1.8" y="114">B</text>
<text x="419.6" y="114">B</text>
<text x="1.8" y="188.3">C</text>
<text x="419.6" y="188.3">C</text>
<text x="1.8" y="262.6">D</text>
<text x="419.6" y="262.6">D</text>
<text x="35.5" y="298.5">1</text>
<text x="105.6" y="298.5">2</text>
<text x="175.7" y="298.5">3</text>
<text x="245.7" y="298.5">4</text>
<text x="315.8" y="298.5">5</text>
<text x="385.8" y="298.5">6</text>
</g>
<g font-size="2.3" fill="#000080">
<text x="288.1" y="69.7">GND</text>
<text x="220.6" y="96.4">GND</text>
</g>
<g font-size="2.2" fill="#00f">
<text x="39" y="82.6">EMMC_CMD</text>
<text x="39.2" y="79.9">EMMC_CLK</text>
<text x="39.2" y="84.9">EMMC_DATA0</text>
<text x="39.2" y="87.5">EMMC_DATA1</text>
<text x="39.2" y="90">EMMC_DATA2</text>
<text x="39.2" y="92.6">EMMC_DATA3</text>
<text x="57" y="133.2">EMMC_DATA3</text>
</g>
<g font-size="1.8" fill="#000080">
<text x="221.5" y="47.9">3V3</text>
<text x="281.4" y="47.9">3V3</text>
<text x="225.7" y="59.6">R43</text>
<text x="294.5" y="57.1">C78</text>
<text x="250.1" y="68.5">U11</text>
<text x="79.9" y="77.4">U16</text>
<text x="285.6" y="85">R45</text>
<text x="281.4" y="94.9">3V3</text>
<text x="54.7" y="106.3">R1</text>
<text x="124.6" y="107.1">C1</text>
<text x="66.6" y="114.8" transform="rotate(-90 66.6 114.8)">C2</text>
<text x="146.2" y="124.1">R3</text>
<text x="146.2" y="121.8">R2</text>
<text x="146.2" y="126.7">R10</text>
</g>
<g font-size="1.8" fill="#00f">
<text x="294.5" y="59.6">100nF</text>
<text x="225.7" y="62.2">10K</text>
<text x="232.3" y="71">SPI0_CS</text>
<text x="232.3" y="73.6">SPI0_MISO</text>
<text x="232.3" y="76.1">SPI0_WP</text>
<text x="284.4" y="73.6">SPI0_HOLD</text>
<text x="284.4" y="76.1">SPI0_CLK</text>
<text x="284.4" y="78.7">SPI0_MOSI</text>
<text x="250.1" y="88.8">PY25Q256HB</text>
<text x="285.6" y="87.6">10K</text>
<text x="54" y="108.9">4.7K</text>
<text x="112.1" y="109.1">EMMC_VDDI</text>
<text x="124.6" y="113.2">100nF</text>
<text x="66.6" y="122.2" transform="rotate(-90 66.6 122.2)">100nF</text>
<text x="141.4" y="125.4">1R</text>
<text x="141.4" y="122.9">1R</text>
<text x="141.4" y="127.9">1R</text>
<text x="57.8" y="156.1">EMMC_VDDI</text>
<text x="79.9" y="278.1">KLM8G1GETF-B041</text>
</g>
<g font-size="1.8">
<text x="248.9" y="71.3">1</text>
<text x="278.1" y="71.3">8</text>
<text x="248.9" y="76.4">3</text>
<text x="248.9" y="73.8">2</text>
<text x="251" y="77.6">WP#</text>
<text x="251" y="75.1">SO</text>
<text x="251" y="72.5">CS#</text>
<text x="263.2" y="75.1">HOLD#/RESET#</text>
<text x="272.2" y="77.6">SCLK</text>
<text x="273.2" y="72.5">VCC</text>
<text x="278.1" y="73.8">7</text>
<text x="278.1" y="76.4">6</text>
<text x="77.2" y="80.2">M6</text>
<text x="77.2" y="82.7">M5</text>
<text x="80.8" y="81.4">CLK</text>
<text x="80.8" y="84">CMD</text>
<text x="103.2" y="82.7">VSS</text>
<text x="107.9" y="84">P4</text>
<text x="107.9" y="81.4">P6</text>
<text x="248.9" y="78.9">4</text>
<text x="251" y="80.2">GND</text>
<text x="265.7" y="81.6" transform="rotate(-90 265.7 81.6)">EP</text>
<text x="275.3" y="80.2">SI</text>
<text x="278.1" y="78.9">5</text>
<text x="77.5" y="85.2">A3</text>
<text x="77.5" y="87.8">A4</text>
<text x="80.8" y="86.5">DAT0</text>
<text x="80.8" y="89.1">DAT1</text>
<text x="103.2" y="87.8">VSS</text>
<text x="103.2" y="85.2">VSS</text>
<text x="107.9" y="89.1">N2</text>
<text x="107.9" y="86.5">N5</text>
<text x="264.7" y="84.4" transform="rotate(-90 264.7 84.4)">9</text>
<text x="77.5" y="90.3">A5</text>
<text x="77.5" y="92.9">B2</text>
<text x="77.5" y="95.4">B3</text>
<text x="80.8" y="91.6">DAT2</text>
<text x="80.8" y="94.1">DAT3</text>
<text x="103.2" y="95.4">VSS</text>
<text x="103.2" y="92.9">VSS</text>
<text x="103.2" y="90.3">VSS</text>
<text x="107.9" y="94.1">J5</text>
<text x="107.9" y="91.6">K8</text>
<text x="77.5" y="97.9">B4</text>
<text x="77.5" y="100.5">B5</text>
<text x="80.8" y="96.7">DAT4</text>
<text x="80.8" y="99.2">DAT5</text>
<text x="80.8" y="101.8">DAT6</text>
<text x="103.2" y="100.5">VSS</text>
<text x="103.2" y="97.9">VSS</text>
<text x="107.9" y="101.8">E7</text>
<text x="107.9" y="99.2">G5</text>
<text x="107.9" y="96.7">H10</text>
<text x="77.4" y="105.6">H5</text>
<text x="77.5" y="103">B6</text>
<text x="80.8" y="104.3">DAT7</text>
<text x="80.8" y="106.8">DataStrobe</text>
<text x="103.2" y="105.6">VSS</text>
<text x="103.2" y="103">VSS</text>
<text x="107.9" y="106.8">A6</text>
<text x="107.9" y="104.3">C4</text>
<text x="77.5" y="108.1">K5</text>
<text x="77.5" y="110.6">A1</text>
<text x="77.5" y="113.2">A2</text>
<text x="80.8" y="109.4">RSTN</text>
<text x="80.8" y="111.9">NC</text>
<text x="101.9" y="113.2">VDDF</text>
<text x="102.5" y="110.6">VDDI</text>
<text x="103.2" y="108.1">VSS</text>
<text x="107.9" y="111.9">K9</text>
<text x="107.9" y="109.4">C2</text>
<text x="77.5" y="115.7">A8</text>
<text x="77.5" y="118.3">A9</text>
<text x="80.8" y="114.5">NC</text>
<text x="80.8" y="117">NC</text>
<text x="80.8" y="119.5">NC</text>
<text x="103" y="118.3">VCC</text>
<text x="103" y="115.7">VCC</text>
<text x="107.9" y="119.5">E6</text>
<text x="107.9" y="117">F5</text>
<text x="107.9" y="114.5">J10</text>
<text x="76.5" y="120.8">A10</text>
<text x="76.5" y="123.3">A11</text>
<text x="76.5" y="125.9">A12</text>
<text x="80.8" y="122.1">NC</text>
<text x="80.8" y="124.6">NC</text>
<text x="101.5" y="125.9">VCCQ</text>
<text x="101.5" y="123.3">VCCQ</text>
<text x="103" y="120.8">VCC</text>
<text x="107.9" y="124.6">P3</text>
<text x="107.9" y="122.1">P5</text>
<text x="76.5" y="128.4">A13</text>
<text x="76.5" y="131">A14</text>
<text x="80.8" y="127.2">NC</text>
<text x="80.8" y="129.7">NC</text>
<text x="101.5" y="131">VCCQ</text>
<text x="101.5" y="128.4">VCCQ</text>
<text x="107.9" y="129.7">M4</text>
<text x="107.9" y="127.2">N4</text>
<text x="77.5" y="133.5">B1</text>
<text x="77.5" y="136">B7</text>
<text x="80.8" y="132.2">NC</text>
<text x="80.8" y="134.8">NC</text>
<text x="80.8" y="137.3">NC</text>
<text x="101.5" y="133.5">VCCQ</text>
<text x="103.1" y="136">RFU</text>
<text x="107.9" y="137.3">P7</text>
<text x="107.9" y="134.8">P10</text>
<text x="107.9" y="132.2">C6</text>
<text x="76.5" y="143.7">B10</text>
<text x="77.5" y="138.6">B8</text>
<text x="77.5" y="141.1">B9</text>
<text x="80.8" y="139.9">NC</text>
<text x="80.8" y="142.4">NC</text>
<text x="103.1" y="143.7">RFU</text>
<text x="103.1" y="141.1">RFU</text>
<text x="103.1" y="138.6">RFU</text>
<text x="107.9" y="142.4">K7</text>
<text x="107.9" y="139.9">K10</text>
<text x="76.5" y="146.2">B11</text>
<text x="76.5" y="148.7">B12</text>
<text x="80.8" y="144.9">NC</text>
<text x="80.8" y="147.5">NC</text>
<text x="103.1" y="148.7">RFU</text>
<text x="103.1" y="146.2">RFU</text>
<text x="107.9" y="147.5">G10</text>
<text x="107.9" y="144.9">K6</text>
<text x="76.5" y="151.3">B13</text>
<text x="76.5" y="153.8">B14</text>
<text x="80.8" y="150">NC</text>
<text x="80.8" y="152.6">NC</text>
<text x="80.8" y="155.1">NC</text>
<text x="103.1" y="153.8">RFU</text>
<text x="103.1" y="151.3">RFU</text>
<text x="107.9" y="155.1">E10</text>
<text x="107.9" y="152.6">F10</text>
<text x="107.9" y="150">G3</text>
<text x="77.4" y="156.4">C1</text>
<text x="77.4" y="158.9">C3</text>
<text x="77.4" y="161.4">C5</text>
<text x="80.8" y="157.6">NC</text>
<text x="80.8" y="160.2">NC</text>
<text x="103.1" y="161.4">RFU</text>
<text x="103.1" y="158.9">RFU</text>
<text x="103.1" y="156.4">RFU</text>
<text x="107.9" y="160.2">E8</text>
<text x="107.9" y="157.6">E9</text>
<text x="77.4" y="164">C7</text>
<text x="77.4" y="166.5">C8</text>
<text x="80.8" y="162.7">NC</text>
<text x="80.8" y="165.3">NC</text>
<text x="80.8" y="167.8">NC</text>
<text x="103.1" y="166.5">RFU</text>
<text x="103.1" y="164">RFU</text>
<text x="107.9" y="167.8">P14</text>
<text x="107.9" y="165.3">A7</text>
<text x="107.9" y="162.7">E5</text>
<text x="76.4" y="171.6">C10</text>
<text x="77.4" y="169.1">C9</text>
<text x="80.8" y="170.3">NC</text>
<text x="80.8" y="172.9">NC</text>
<text x="104.2" y="171.6">NC</text>
<text x="104.2" y="169.1">NC</text>
<text x="107.9" y="172.9">P12</text>
<text x="107.9" y="170.3">P13</text>
<text x="76.4" y="174.1">C11</text>
<text x="76.4" y="176.7">C12</text>
<text x="76.4" y="179.2">C13</text>
<text x="80.8" y="175.4">NC</text>
<text x="80.8" y="178">NC</text>
<text x="104.2" y="179.2">NC</text>
<text x="104.2" y="176.7">NC</text>
<text x="104.2" y="174.1">NC</text>
<text x="107.9" y="178">P9</text>
<text x="107.9" y="175.4">P11</text>
<text x="76.4" y="181.8">C14</text>
<text x="77.4" y="184.3">D1</text>
<text x="80.8" y="180.5">NC</text>
<text x="80.8" y="183">NC</text>
<text x="80.8" y="185.6">NC</text>
<text x="104.2" y="184.3">NC</text>
<text x="104.2" y="181.8">NC</text>
<text x="107.9" y="185.6">P1</text>
<text x="107.9" y="183">P2</text>
<text x="107.9" y="180.5">P8</text>
<text x="77.4" y="186.8">D2</text>
<text x="77.4" y="189.4">D3</text>
<text x="77.4" y="191.9">D4</text>
<text x="80.8" y="188.1">NC</text>
<text x="80.8" y="190.7">NC</text>
<text x="104.2" y="191.9">NC</text>
<text x="104.2" y="189.4">NC</text>
<text x="104.2" y="186.8">NC</text>
<text x="107.9" y="190.7">N13</text>
<text x="107.9" y="188.1">N14</text>
<text x="76.4" y="194.5">D12</text>
<text x="76.4" y="197">D13</text>
<text x="80.8" y="193.2">NC</text>
<text x="80.8" y="195.7">NC</text>
<text x="104.2" y="197">NC</text>
<text x="104.2" y="194.5">NC</text>
<text x="107.9" y="195.7">N11</text>
<text x="107.9" y="193.2">N12</text>
<text x="76.4" y="199.5">D14</text>
<text x="77.5" y="202.1">E1</text>
<text x="80.8" y="198.3">NC</text>
<text x="80.8" y="200.8">NC</text>
<text x="80.8" y="203.4">NC</text>
<text x="104.2" y="202.1">NC</text>
<text x="104.2" y="199.5">NC</text>
<text x="107.9" y="203.4">N8</text>
<text x="107.9" y="200.8">N9</text>
<text x="107.9" y="198.3">N10</text>
<text x="76.5" y="209.7">E12</text>
<text x="77.5" y="204.6">E2</text>
<text x="77.5" y="207.2">E3</text>
<text x="80.8" y="205.9">NC</text>
<text x="80.8" y="208.4">NC</text>
<text x="104.2" y="209.7">NC</text>
<text x="104.2" y="207.2">NC</text>
<text x="104.2" y="204.6">NC</text>
<text x="107.9" y="208.4">N6</text>
<text x="107.9" y="205.9">N7</text>
<text x="76.5" y="212.2">E13</text>
<text x="76.5" y="214.8">E14</text>
<text x="80.8" y="211">NC</text>
<text x="80.8" y="213.5">NC</text>
<text x="104.2" y="214.8">NC</text>
<text x="104.2" y="212.2">NC</text>
<text x="107.9" y="213.5">N1</text>
<text x="107.9" y="211">N3</text>
<text x="77.6" y="217.3">F1</text>
<text x="77.6" y="219.9">F2</text>
<text x="80.8" y="216.1">NC</text>
<text x="80.8" y="218.6">NC</text>
<text x="80.8" y="221.1">NC</text>
<text x="104.2" y="219.9">NC</text>
<text x="104.2" y="217.3">NC</text>
<text x="107.9" y="221.1">M12</text>
<text x="107.9" y="218.6">M13</text>
<text x="107.9" y="216.1">M14</text>
<text x="76.6" y="224.9">F12</text>
<text x="76.6" y="227.5">F13</text>
<text x="77.6" y="222.4">F3</text>
<text x="80.8" y="223.7">NC</text>
<text x="80.8" y="226.2">NC</text>
<text x="104.2" y="227.5">NC</text>
<text x="104.2" y="224.9">NC</text>
<text x="104.2" y="222.4">NC</text>
<text x="107.9" y="226.2">M10</text>
<text x="107.9" y="223.7">M11</text>
<text x="76.6" y="230">F14</text>
<text x="77.3" y="232.6">G1</text>
<text x="80.8" y="228.8">NC</text>
<text x="80.8" y="231.3">NC</text>
<text x="80.8" y="233.8">NC</text>
<text x="104.2" y="232.6">NC</text>
<text x="104.2" y="230">NC</text>
<text x="107.9" y="233.8">M7</text>
<text x="107.9" y="231.3">M8</text>
<text x="107.9" y="228.8">M9</text>
<text x="76.3" y="237.6">G12</text>
<text x="77.3" y="235.1">G2</text>
<text x="80.8" y="236.4">NC</text>
<text x="80.8" y="238.9">NC</text>
<text x="104.2" y="237.6">NC</text>
<text x="104.2" y="235.1">NC</text>
<text x="107.9" y="238.9">M2</text>
<text x="107.9" y="236.4">M3</text>
<text x="76.3" y="240.2">G13</text>
<text x="76.3" y="242.7">G14</text>
<text x="77.4" y="245.3">H1</text>
<text x="80.8" y="241.5">NC</text>
<text x="80.8" y="244">NC</text>
<text x="104.2" y="245.3">NC</text>
<text x="104.2" y="242.7">NC</text>
<text x="104.2" y="240.2">NC</text>
<text x="107.9" y="244">L14</text>
<text x="107.9" y="241.5">M1</text>
<text x="77.4" y="247.8">H2</text>
<text x="77.4" y="250.3">H3</text>
<text x="80.8" y="246.5">NC</text>
<text x="80.8" y="249.1">NC</text>
<text x="80.8" y="251.6">NC</text>
<text x="104.2" y="250.3">NC</text>
<text x="104.2" y="247.8">NC</text>
<text x="107.9" y="251.6">L3</text>
<text x="107.9" y="249.1">L12</text>
<text x="107.9" y="246.5">L13</text>
<text x="76.4" y="252.9">H12</text>
<text x="76.4" y="255.4">H13</text>
<text x="76.4" y="258">H14</text>
<text x="80.8" y="254.2">NC</text>
<text x="80.8" y="256.7">NC</text>
<text x="104.2" y="258">NC</text>
<text x="104.2" y="255.4">NC</text>
<text x="104.2" y="252.9">NC</text>
<text x="107.9" y="256.7">L1</text>
<text x="107.9" y="254.2">L2</text>
<text x="77.8" y="260.5">J1</text>
<text x="77.8" y="263">J2</text>
<text x="80.8" y="259.2">NC</text>
<text x="80.8" y="261.8">NC</text>
<text x="104.2" y="263">NC</text>
<text x="104.2" y="260.5">NC</text>
<text x="107.9" y="261.8">K13</text>
<text x="107.9" y="259.2">K14</text>
<text x="76.8" y="268.1">J12</text>
<text x="77.8" y="265.6">J3</text>
<text x="80.8" y="264.3">NC</text>
<text x="80.8" y="266.9">NC</text>
<text x="80.8" y="269.4">NC</text>
<text x="104.2" y="268.1">NC</text>
<text x="104.2" y="265.6">NC</text>
<text x="107.9" y="269.4">K2</text>
<text x="107.9" y="266.9">K3</text>
<text x="107.9" y="264.3">K12</text>
<text x="76.8" y="270.7">J13</text>
<text x="76.8" y="273.2">J14</text>
<text x="80.8" y="271.9">NC</text>
<text x="80.8" y="274.5">NC</text>
<text x="104.2" y="273.2">NC</text>
<text x="104.2" y="270.7">NC</text>
<text x="107.9" y="271.9">K1</text>
</g>
</svg>
